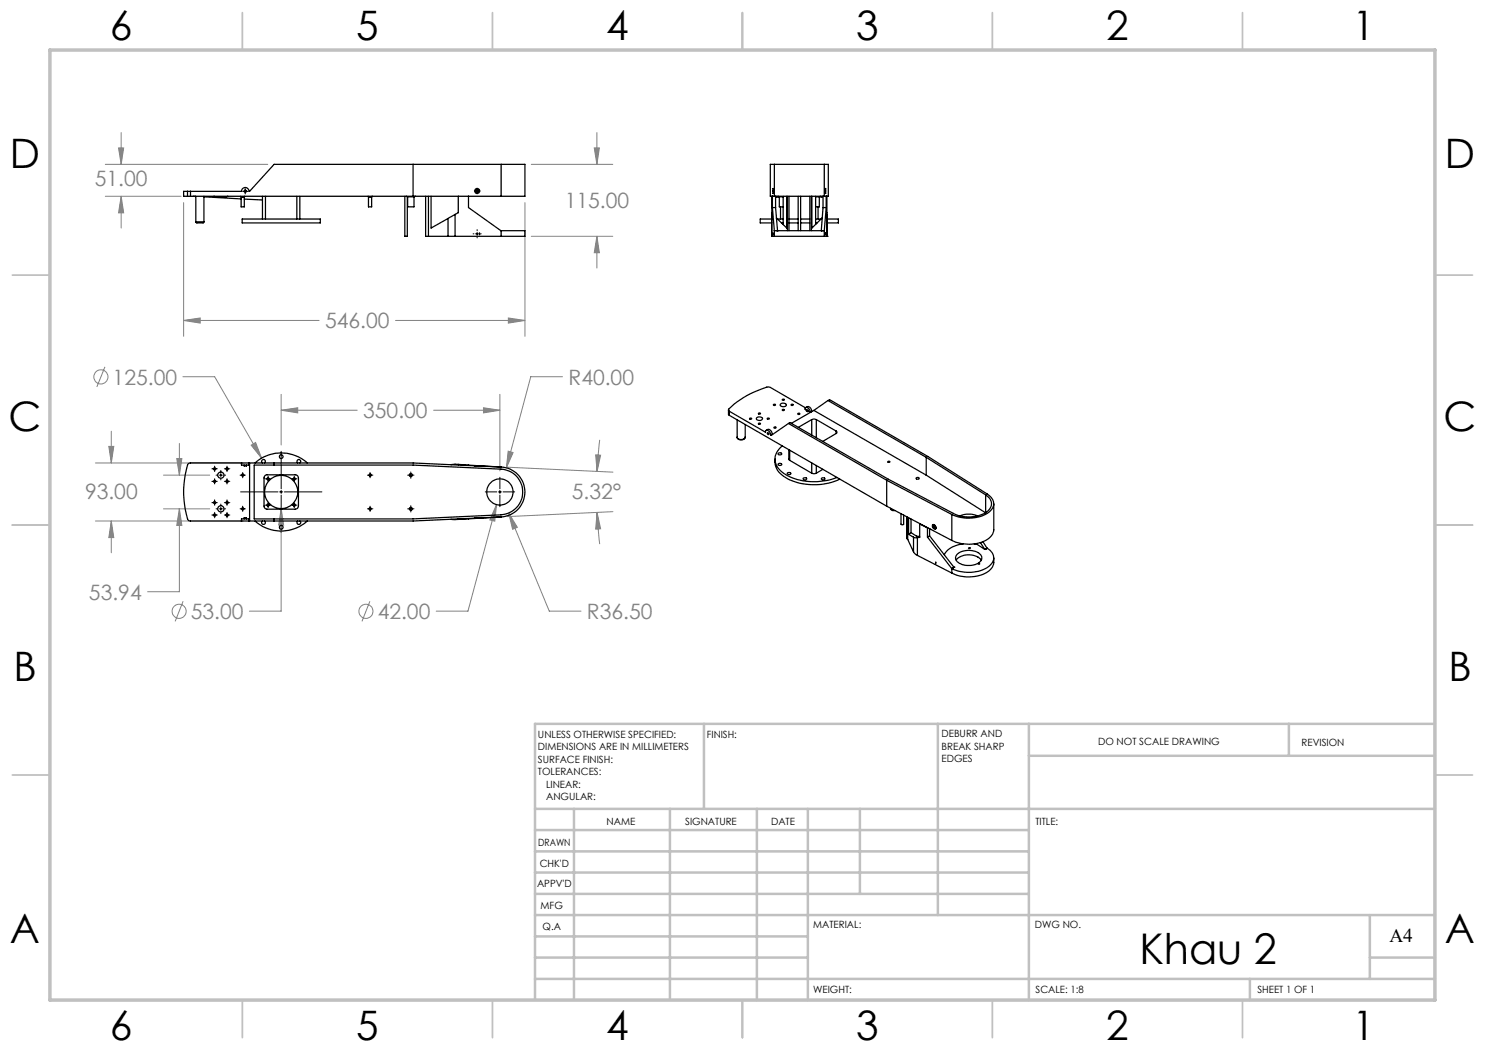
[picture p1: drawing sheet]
<svg xmlns="http://www.w3.org/2000/svg" width="297mm" height="210mm" viewBox="0 0 297 210" stroke-linecap="round" stroke-linejoin="round" font-family="sans-serif">
<g fill="none" stroke="#808080" stroke-width=".2">
<path d="M21.1 32.9h32.5M21.1 39.3h15.1M23.7 29.6h1l-.5 3.3zM24.2 39.3l.5 3.3h-1zM24.2 26.5v6.4M24.2 39.3v6.3M106.3 32.9h16.3M118.9 29.6h1l-.5 3.3zM119.4 26.5v6.4M36.7 40.5v26.8M105 40.5v26.8M106.3 47.3h16.3"/>
<path d="M119.4 47.3l.5 3.2h-1zM119.4 47.3v6.3M21 73.4l-1.6 4M36.6 75.3h6.3l9.4 16.3M36.7 64.1l3.3-.5v1zM36.7 64.1h27.1M56.2 78.9v10.1M79.1 64.1h25.9M100 78.9v15.3M101.7 63.6l3.3 .5-3.3 .5zM112.5 75.3h-6.3l-4.9 18.2M19.1 92.6h29.5"/>
<path d="M21.8 89.3h1l-.5 3.3zM22.3 86.2v6.4M32.7 95h9.2M35.3 91.7h1.1l-.5 3.3zM35.9 88.7v6.3M50.2 89l.9-.5 1.2 3.1zM56.2 82l3.3-.4v1zM56.2 82h15.2M86.7 82h13.3M96.7 81.6l3.3 .4-3.3 .6zM101.5 93.4l21.1 1M101.6 90.2l1 .3-1.3 3z"/>
<path d="M119.1 91h1l-.7 3.3zM119.9 88l-.5 6.3M19.1 104.2h29.5M22.3 104.2l.5 3.3h-1zM22.3 104.2v6.4M32.7 101.8h9.2M35.9 101.8l.5 3.3h-1.1zM35.9 101.8v16.5h-6.4M56.2 101.7l.5 3.3h-1zM56.2 101.7v20.5h-6.3M99.3 100.9l-.3 3.3-1-.2zM99.3 100.9l-5.7 21.3h-6.4"/>
<path d="M101.7 102.6l1.8 2.9-1 .4zM101.7 102.6l8.2 19.6h6.3M119.4 102.5l.7 3.3h-1zM119.4 102.5l.5 6.3M122.6 102.3l-21.1 1M36.6 120.3l-1.6 4M74 120.3l-1.6 4"/>
<circle cx="20.2" cy="75.4" r="1.42"/>
<circle cx="35.8" cy="122.3" r="1.42"/>
<circle cx="73.2" cy="122.3" r="1.42"/>
</g>
<g fill="none" stroke="#000" stroke-width=".2">
<path d="M48.5 38.3h1.1M49 37.7v1.1M94.9 38.2h1.1M95.4 37.6v1.2M94.6 46.8h.2M95.1 46.8h.6M95.4 45.9v.2M95.4 46.5v.6M95.4 47.4v.2M96.1 46.8h.1M42.4 96.3h1.1M42.4 93.8h1.1"/>
<path d="M42.9 93.2v1.1M42.9 95.7v1.1M42.9 100v1.1M43.2 95h.3M43.9 95h.6M44.2 94.1v.3M44.2 94.7v.6M44.2 95.7v.3M44.8 95h.3M44.9 96.3h1.1M44.9 93.8h1.1M45.4 93.2v1.1"/>
<path d="M45.4 95.7v1.1M45.4 100v1.1M48 95h1.1M48.1 98.4h7.5M48.5 94.5v1.1M53.1 95.8h1.1M53.6 95.2v1.1M55.9 98.4h.7M56.2 90.3v7.4M56.2 98.1v.6M56.2 99v7.5M56.9 98.4h7.5"/>
<path d="M58.3 95.8h1.1M58.8 95.2v1.1M73.5 95h1.1M74 94.5v1.1M81.5 95h1.3M82.2 94.4v1.3M97 98.4h2.3M99.7 98.4h.6M100 95.5v2.2M100 98.1v.6M100 99v2.3M100.6 98.4h2.3"/>
<path d="M42.4 100.5h1.1M42.4 103h1.1M42.9 102.5v1.1M43.2 101.8h.3M43.9 101.8h.6M44.2 100.8v.3M44.2 101.5v.6M44.2 102.4v.3M44.8 101.8h.3M44.9 100.5h1.1M44.9 103h1.1M45.4 102.5v1.1"/>
<path d="M48 101.8h1.1M48.5 101.2v1.1M53.1 101h1.1M53.6 100.5v1.1M58.3 101h1.1M58.8 100.5v1.1M73.5 101.8h1.1M74 101.2v1.1M81.5 101.8h1.3M82.2 101.1v1.3"/>
</g>
<g fill="none" stroke="#c0c0c0" stroke-width=".35">
<path d="M48.5 2.5v7.5M98.5 2.5v7.5M148.5 2.5v7.5M198.5 2.5v7.5M248.5 2.5v7.5M2.5 55h7.5M287 55h7.5M2.5 105h7.5M287 105h7.5M2.5 155h7.5M287 155h7.5M48.5 200v7.5"/>
<path d="M98.5 200v7.5M148.5 200v7.5M198.5 200v7.5M248.5 200v7.5"/>
</g>
<g fill="none" stroke="#c0c0c0" stroke-width=".5">
<path d="M140.8 144.8v17M187.6 144.8v38.2M205.8 144.8v55.2M205.8 151.2h81.2M257.8 144.8v6.4M287 144.8h-180v55.2M107 161.8h180M107 178.8h98.8M107 174.5h98.8M107 170.3h98.8M107 166h98.8M114.8 161.8v38.2"/>
<path d="M134 161.8v38.2M151.4 161.8v38.2M161.6 161.8v38.2M172 161.8v17M107 195.8h180M107 191.5h54.6M107 187.3h54.6M107 183h180M250 195.8v4.2M274 191.5h13M274 183v12.8"/>
</g>
<path d="M10 10h277v190h-277z" fill="none" stroke="#c0c0c0" stroke-width=".7"/>
<path d="M36.7 64.1l3.3-.5v1zM101.7 63.6l3.3 .5-3.3 .5zM118.9 29.6h1l-.5 3.3zM119.4 47.3l.5 3.2h-1zM23.7 29.6h1l-.5 3.3zM24.2 39.3l.5 3.3h-1zM96.7 81.6l3.3 .4-3.3 .6zM56.2 82l3.3-.4v1zM21.8 89.3h1l-.5 3.3zM22.3 104.2l.5 3.3h-1zM50.2 89l2.1 2.6-1.2-3.1zM35.3 91.7h1.1l-.5 3.3zM35.9 101.8l.5 3.3h-1.1zM119.1 91h1l-.7 3.3zM119.4 102.5l.7 3.3h-1zM101.6 90.2l-.3 3.3 1.3-3zM101.7 102.6l.8 3.3 1-.4zM99.3 100.9l-1.3 3.1 1 .2zM56.2 101.7l-.5 3.3h1z" fill="#808080"/>
<g fill="none" stroke="#000" stroke-width=".25">
<path d="M37.5 39.3h.6M37.5 38.3h.6M37.5 38.3h-.8v1h.8M37.5 38.3v1M38.1 39.3h62.1M38.1 38.3v1M38.6 39.3h.6M39.2 39.3v5.1M40.8 39.3v5.1M40.8 39.4l7.4 .4M42.8 39.3l.2 .1h2.3l.3-.1M48.1 39.3l.1 .1"/>
<path d="M48.2 39.4v2h.7v-2M48.2 39.4h.7M48.8 38.3h.5M48.9 39.8l3.6 .2M49 39.3l-.1 .1M52.5 39.3v4.5M53.1 39.3v4.5M59.4 39.3v4.5M60 39.3v4.5M73.6 39.3l.1 .1M73.7 39.4v2h.6v-2M73.7 39.4h.6"/>
<path d="M74.5 39.3l-.2 .1M81 39.3v8h.5v-8M81.2 39.3l.3 .1M81.5 39.4h1.3M81.5 39.4v2h1.3v-2M82.6 32.9v6.4M83.1 39.3l-.3 .1M85.1 39.3v8h.6M85.7 39.3v8M86.2 39.3v6.3l3.4-1.9M91.7 39.3v3.2l-.7 .4M93.7 39.3v2.2l6.5 4.7"/>
<path d="M100.2 32.9h-45.4l-5 5.4a.76 .76 0 0 0-.7-.8 .76 .76 0 0 0-.8 .8h-10.2M100.2 32.9h4.8v6.4h-4.8M100.2 32.9v6.4M154.4 39.3l-.1 8M154.5 39.3v2.2M154.6 37.7l.1 1zM154.9 39.3h10M154.9 32.9h10M154.9 32.9h-.8v6.4h.8M154.9 32.9v6.4M155.5 39.3l.4 .1M155.9 39.4l-.8-.1v2.2"/>
<path d="M155.9 39.4h.7M155.9 39.4v2h.7M156.6 39.3v5.6M157.3 39.3v6.3l-2-2v.1M157.5 39.3v6.8M157.8 39.3v6.8M159.6 39.3v6.8M160.1 39.3v6.8M162 39.3v6.8M162.3 39.3v6.8M162.4 39.3v6.3l2-2v.1M163.1 39.4h.8"/>
<path d="M163.1 39.3v5.6M163.9 39.4l.7-.1v2.2M163.9 39.4v2h-.8M164.2 39.3l-.3 .1M164.9 32.9h.8v6.4h-.8M164.9 32.9v6.4M165.1 37.7v1zM165.2 39.3v2.2M165.4 39.3v8M39.2 44.4a1.55 1.55 0 0 0 1.4 .2l.2-.2M39.2 44.4h1.6M48.4 43.8h15.7v.8h-15.7z"/>
<path d="M85.7 47.3h3.9M89.6 47.3h1.4M89.6 43.7v3.6M91 42.9l-1.4 .8M91 42.9v4.4M91 47.3h9.2M95.9 46.6v.3M100.2 46.1h4.8v1.2h-4.8M100.2 46.2v1.1M154.3 47.3h.1M154.3 43.8h-2.3v.8h2.3M154.3 47.3h.6"/>
<path d="M154.5 41.5h.6M154.5 41.5l.4 4.7M154.6 46.6v.3M154.9 46.1h10M154.9 47.3h10M154.9 46.1v1.2M155.1 41.5l.4 4.6M155.2 46.1h.3M155.5 46.1h.1M155.5 43.8h1.1M156.1 41.4v2.4M156.3 44.6h.3"/>
<path d="M157.8 43.8h1.8M157.8 44.6h1.8M160.1 43.8h1.9M160.1 44.6h1.9M163.1 43.8h1.1M163.1 44.6h.3M163.6 41.4v2.4M164.3 46.1h.1M164.3 46.1h.2M164.6 41.5l-.3 4.6M164.6 41.5h.6M164.9 47.3h.5"/>
<path d="M164.9 46.1v1.2M165.1 46.6v.3zM165.2 41.5l-.3 4.7M165.4 47.3h.1M165.4 43.8h2.3v.8h-2.3M48.3 92.6v.4h1.5v-.4M48.3 92.6h1.5M48.3 92.6h-10.3l-.3 .1a16.8 16.8 0 0 0 0 11.4l.3 .1h10.3M48.8 93v.2h.5v-.2M49.8 92.6h32.8l17.6 .8M49.9 92.6v11.6M50.8 93h31.8l17.6 .8a4.6 4.6 0 0 1 4.3 4.6 4.6 4.6 0 0 1-4.3 4.6l-17.6 .8h-31.8z"/>
<path d="M51 92.6a7.8 7.8 0 0 1 10.5 0M52.5 92.6a.38 .38 0 0 1-.1-.6 .38 .38 0 0 1 .6 0 .38 .38 0 0 1-.1 .6M53 95.1l.3-.1h5.8a.66 .66 0 0 1 .6 .6v5.6a.66 .66 0 0 1-.6 .6h-5.7a.6 .6 0 0 1-.6-.6v-5.7zM54.8 92.6v.4M59.5 92.6a.38 .38 0 0 1 0-.6 .38 .38 0 0 1 .6 0 .38 .38 0 0 1-.1 .6M91.7 92.9h-1.5M91.7 92.9v.1M91.7 92.9l2 .1M93.7 93v.1M93.7 93l2.2 .2M94.9 93.2h.1M94.9 93.2h1"/>
<path d="M95.9 93.2h.1M95.9 93.2l4.3 .2M100.2 93.4a5 5 0 0 1 4.8 5 5 5 0 0 1-4.8 5M145.7 82v.9l.2 .2M145.9 82.3l7.2 4.1a.41 .41 0 0 1 .3-.4 .41 .41 0 0 1 .5 .4l.2 .6M145.9 82.3v.8M145.9 83.1l31.4 18.1M147.4 84v3.4M149 87.4a.85 .85 0 0 1-.8 .6 .85 .85 0 0 1-.8-.6M149 84.9v2.5a.95 .95 0 0 1-1.6 0M151.4 83.5a.77 .77 0 0 1 1.1 .2 .68 .68 0 0 1-.6 .4 .68 .68 0 0 1-.6-.4zM151.7 82.6l.4 .1-.3 .1-.1-.1z"/>
<path d="M151.7 84.7l.4 .1-.3 .1-.1-.1zM153.2 86.1a.78 .78 0 0 1 .9 0 .78 .78 0 0 1 .3 .7l-.3 .2M153.5 83.6l.4 .1-.3 .1-.2-.1zM154.8 85.4h.3l.1 .2h-.3zM155 91.8a3.8 3.8 0 0 0 2.5 3.9 12.5 12.5 0 0 0 10.5 .1M155.6 92.8a.36 .36 0 0 1 .4-.2 .36 .36 0 0 1 .3 .4 .4 .4 0 0 1-.7-.2zM155.6 90.7a.35 .35 0 0 1 .4-.2 .35 .35 0 0 1 .3 .4 .41 .41 0 0 1-.7-.2zM156.1 80.8a.7 .7 0 0 1 1.2 .3 .74 .74 0 0 1-1.3-.2zM156.5 89.2a3.2 3.2 0 0 0 .2 5.4 12 12 0 0 0 10.7 .9M157.5 94.6a.34 .34 0 0 1 .4-.1 .34 .34 0 0 1 .2 .3 .34 .34 0 0 1-.4 .1 .34 .34 0 0 1-.2-.3zM157.7 84.7l.3-.2 19.7 11.3 13 6.9a6.8 6.8 0 0 0 7-.6 1.87 1.87 0 0 0-.6-3.1M157.7 84.7l19.6 11.4"/>
<path d="M157.7 84.7l-3.5 2.4-.1-.1M157.8 89.9v2l.1 .2M157.9 92.1l4.4 2.5M157.9 90.1v2M159.5 82.8l.2-.2 .3 .2-.2 .1zM160.7 95.6a.35 .35 0 0 1 .4-.1 .35 .35 0 0 1 .2 .4 .36 .36 0 0 1-.4 .1 .36 .36 0 0 1-.2-.4zM161.1 81.6l-7.4-4.2a16.4 16.4 0 0 0-8 4.6l.2 .3M161.1 81.5a.76 .76 0 0 1 .9 0 .76 .76 0 0 1 .3 .8M161.4 82.1l-.4-.3a.39 .39 0 0 1 .4-.3 .39 .39 0 0 1 .4 .3l.3 .7M161.4 82.1l.1-.1 .2 .3M161.4 82.1l-.1 .1 .2 .1h.2M161.7 82.3l.4 .2"/>
<path d="M162.3 83.9l.4-.1 .6 .1M162.3 94.6l.4 .1 .6-.1M162.3 83.9l-2.6 1.6M162.3 82.3l-.2 .2M162.3 82.3h.1M162.3 83.9v3.1M162.3 92.6v2M162.8 82.1l22.4 12.9M162.8 82.1l-4.5 2.6M163.3 83.9l3.9 2.3M163.3 83.9v3.7M163.3 93.1v1.5"/>
<path d="M164.3 95.6a.36 .36 0 0 1 .4-.1 .36 .36 0 0 1 .3 .4 .35 .35 0 0 1-.5 .1 .35 .35 0 0 1-.2-.4zM164.6 93.9l-1.3 .7M165.6 80.1l.3-.2 19.7 11.4 11.8 7.5a2.08 2.08 0 0 1 1.3 1.8 2.08 2.08 0 0 1-1.1 2 7.8 7.8 0 0 1-7.2 .3M165.6 80.1l19.6 11.4M165.6 80.1l-2.8 2M167.2 86.2a.26 .26 0 0 1 .2 .3 .26 .26 0 0 1-.2 .2M167.2 86.7l-2.7 1.6M167.2 86.2v.5M177.3 96.1l13.1 6.8M177.3 96.1v5.1M183.2 95.6a.29 .29 0 0 1 .4-.1 .29 .29 0 0 1 .2 .3h-.5zM185.2 91.5l11.9 7.5"/>
<path d="M185.2 95l11.9 7.5M185.2 91.5v3.5M197.1 99v3.5M48.3 104.2v-.4h1.5v.4M48.3 104.2h1.5M48.8 103.8v-.2h.5v.2M51 104.2a7.8 7.8 0 0 0 10.5 0M52.5 104.2a.37 .37 0 0 0-.1 .5 .37 .37 0 0 0 .6 0 .37 .37 0 0 0-.1-.5M54.8 103.8v.4M59.5 104.2a.37 .37 0 0 0 0 .5 .37 .37 0 0 0 .5 0 .37 .37 0 0 0 0-.5M91.7 103.8v.1M93.7 103.8h-3.5"/>
<path d="M93.7 103.7v.1M94.9 103.6h.1M94.9 103.6h1M95.9 103.6l-2.2 .2M95.9 103.6h.1M100.2 103.4l-17.6 .8h-32.8M100.2 103.4l-4.3 .2M177.3 101.2l13.1 6.9M178.1 101.7a.6 .6 0 0 0 .9 .4M180.2 102.8v2l.3 .2 .2-.2v-1.8M181.3 103.3v4.4l.2 .2M181.5 103.5v4.4"/>
<path d="M181.5 107.9l1.2 2.5M181.7 103.5v3.3M181.7 106.8l1 .6M182.2 106.5l1.1 .7 .6 .1M182.2 106.5l-.5 .3M182.2 103.8v2.7M182.7 107.4l.8 .1M182.7 110.4l.4 .5 .4 .2M182.7 107.4v3M183.5 111.1l6.9 3.5M183.5 107.5v3.6M183.9 104.8v2.7h-.4"/>
<path d="M183.9 104.8l1.6 .8M184 104.8h-.1M185.5 105.6v1.8M185.5 107.4l4.9 6.3M185.5 105.5v.1M185.9 107.2l-.4 .2M185.9 107.2l4.9 6.2M185.9 105.8v1.4M185.9 105.9h.3M186.5 105a.52 .52 0 0 1 .6 .2 .52 .52 0 0 1-.1 .6 .64 .64 0 0 1-.5-.8zM186.5 104.9a.58 .58 0 0 1 .6 .9M186.7 105.2v.2l.2 .2"/>
<path d="M186.7 105.2h.1a.21 .21 0 0 1 .2 .1 .21 .21 0 0 1-.2 .3zM187.1 105.8h.1M187.1 112.4v.4M190.4 113.7h.1M190.4 102.9v5.2M190.4 113.7v.9M190.8 113.4h.1M190.8 113.4l-.4 .3M191.2 112a3.5 3.5 0 0 1 5.1 0M191.5 110.8a3.7 3.7 0 0 1 4.7 .2 1.18 1.18 0 0 1-.9 1.8 3.7 3.7 0 0 1-4-.6l-.2-.6zM192 103.2a4.4 4.4 0 0 1 3.5 0M192.6 108.8a4.3 4.3 0 0 0-3.7 2.2"/>
<path d="M193.7 109.6l.2-.1 .1 .2zM194.8 108.8l.6 .1 1.6 1M195.7 112.7l.2 .1h-.3zM196.1 108.5l.9 1.4M196.6 108.3l.8 1.3M197 109.9h.1M197.4 109.6a2.07 2.07 0 0 1 1.3 1.9 2.07 2.07 0 0 1-1.1 1.9 7.6 7.6 0 0 1-7.2 .3M197.4 109.6l-.4 .3M198.8 100.7v5.3a3.2 3.2 0 0 1-2.7 2.5 8.4 8.4 0 0 1-5.7-.4M198.8 111.6v.9a3.2 3.2 0 0 1-2.7 2.5 7.9 7.9 0 0 1-5.7-.4"/>
<circle cx="49.1" cy="38.3" r=".22"/>
<circle cx="95.4" cy="38.2" r=".25"/>
<circle cx="95.4" cy="38.2" r=".49"/>
<circle cx="156.6" cy="79.9" r=".18"/>
<circle cx="42.9" cy="93.8" r=".22"/>
<circle cx="42.9" cy="96.3" r=".22"/>
<circle cx="44.2" cy="95" r=".64"/>
<circle cx="45.4" cy="93.8" r=".22"/>
<circle cx="45.4" cy="96.3" r=".22"/>
<circle cx="48.5" cy="95" r=".21"/>
<circle cx="53.6" cy="95.8" r=".21"/>
<circle cx="56.2" cy="91.3" r=".36"/>
<circle cx="56.2" cy="98.4" r="3.3"/>
<circle cx="58.9" cy="95.8" r=".21"/>
<circle cx="74" cy="95" r=".22"/>
<circle cx="82.2" cy="95" r=".32"/>
<circle cx="100" cy="98.4" r="2.63"/>
<circle cx="150.1" cy="83.8" r=".18"/>
<circle cx="153.6" cy="86.7" r=".18"/>
<circle cx="154.9" cy="80.9" r=".2"/>
<circle cx="156.6" cy="82" r=".18"/>
<circle cx="158.4" cy="80.9" r=".18"/>
<circle cx="177.8" cy="92.4" r=".18"/>
<circle cx="42.9" cy="100.5" r=".22"/>
<circle cx="42.9" cy="103" r=".22"/>
<circle cx="44.2" cy="101.8" r=".64"/>
<circle cx="45.4" cy="100.5" r=".22"/>
<circle cx="45.4" cy="103" r=".22"/>
<circle cx="48.5" cy="101.8" r=".21"/>
<circle cx="53.6" cy="101" r=".22"/>
<circle cx="56.2" cy="105.5" r=".37"/>
<circle cx="58.9" cy="101" r=".22"/>
<circle cx="74" cy="101.8" r=".21"/>
<circle cx="82.2" cy="101.8" r=".31"/>
</g>
<text font-size="8.5" x="227.9" y="192.7">Khau 2</text>
<g font-size="8.1">
<text x="22" y="8">6</text>
<text x="71.2" y="8">5</text>
<text x="121.2" y="8">4</text>
<text x="171.3" y="8">3</text>
<text x="221.3" y="8">2</text>
<text x="270.5" y="8">1</text>
<text x="2" y="33.6">D</text>
<text x="289" y="33.6">D</text>
<text x="1.7" y="86.1">C</text>
<text x="288.7" y="86.1">C</text>
<text x="2.7" y="136.1">B</text>
<text x="289.7" y="136.1">B</text>
<text x="2" y="188.6">A</text>
<text x="289" y="188.6">A</text>
<text x="22" y="208">6</text>
<text x="71.2" y="208">5</text>
<text x="121.2" y="208">4</text>
<text x="171.3" y="208">3</text>
<text x="221.3" y="208">2</text>
<text x="270.5" y="208">1</text>
</g>
<g font-size="4.2" fill="#808080">
<text x="19" y="37.2">51.00</text>
<text x="112.9" y="41.7">115.00</text>
<text x="65" y="65.7">546.00</text>
<text x="22.5" y="76.9">125.00</text>
<text x="113.7" y="76.9">R40.00</text>
<text x="72.6" y="83.6">350.00</text>
<text x="17" y="99.8">93.00</text>
<text x="114.4" y="99.8">5.32°</text>
<text x="17.8" y="119.9">53.94</text>
<text x="38.2" y="123.8">53.00</text>
<text x="75.5" y="123.8">42.00</text>
<text x="117.4" y="123.8">R36.50</text>
</g>
<text font-size="3.9" x="277.9" y="188.4">A4</text>
<g font-size="2">
<text x="107.6" y="147.6">UNLESS OTHERWISE SPECIFIED:</text>
<text x="141.4" y="147.6">FINISH:</text>
<text x="188.3" y="147.5">DEBURR AND</text>
<text x="188.3" y="150">BREAK SHARP</text>
<text x="219.6" y="149">DO NOT SCALE DRAWING</text>
<text x="260.3" y="149.2">REVISION</text>
<text x="107.6" y="150.1">DIMENSIONS ARE IN MILLIMETERS</text>
<text x="107.6" y="152.6">SURFACE FINISH:</text>
<text x="107.6" y="155.1">TOLERANCES:</text>
<text x="188.3" y="152.5">EDGES</text>
<text x="109.2" y="157.6">LINEAR:</text>
<text x="109.2" y="160.1">ANGULAR:</text>
<text x="121.3" y="165">NAME</text>
<text x="137" y="164.9">SIGNATURE</text>
<text x="154.2" y="164.9">DATE</text>
<text x="207.1" y="164.9">TITLE:</text>
<text x="107.6" y="169.1">DRAWN</text>
<text x="107.9" y="173.3">CHK'D</text>
<text x="107.4" y="177.4">APPV'D</text>
<text x="108.1" y="181.8">MFG</text>
<text x="108.5" y="186">Q.A</text>
<text x="162.6" y="185.5">MATERIAL:</text>
<text x="207" y="185.5">DWG NO.</text>
<text x="162.6" y="198.5">WEIGHT:</text>
<text x="207.1" y="198.6">SCALE: 1:8</text>
<text x="251.5" y="198.6">SHEET 1 OF 1</text>
</g>
</svg>
